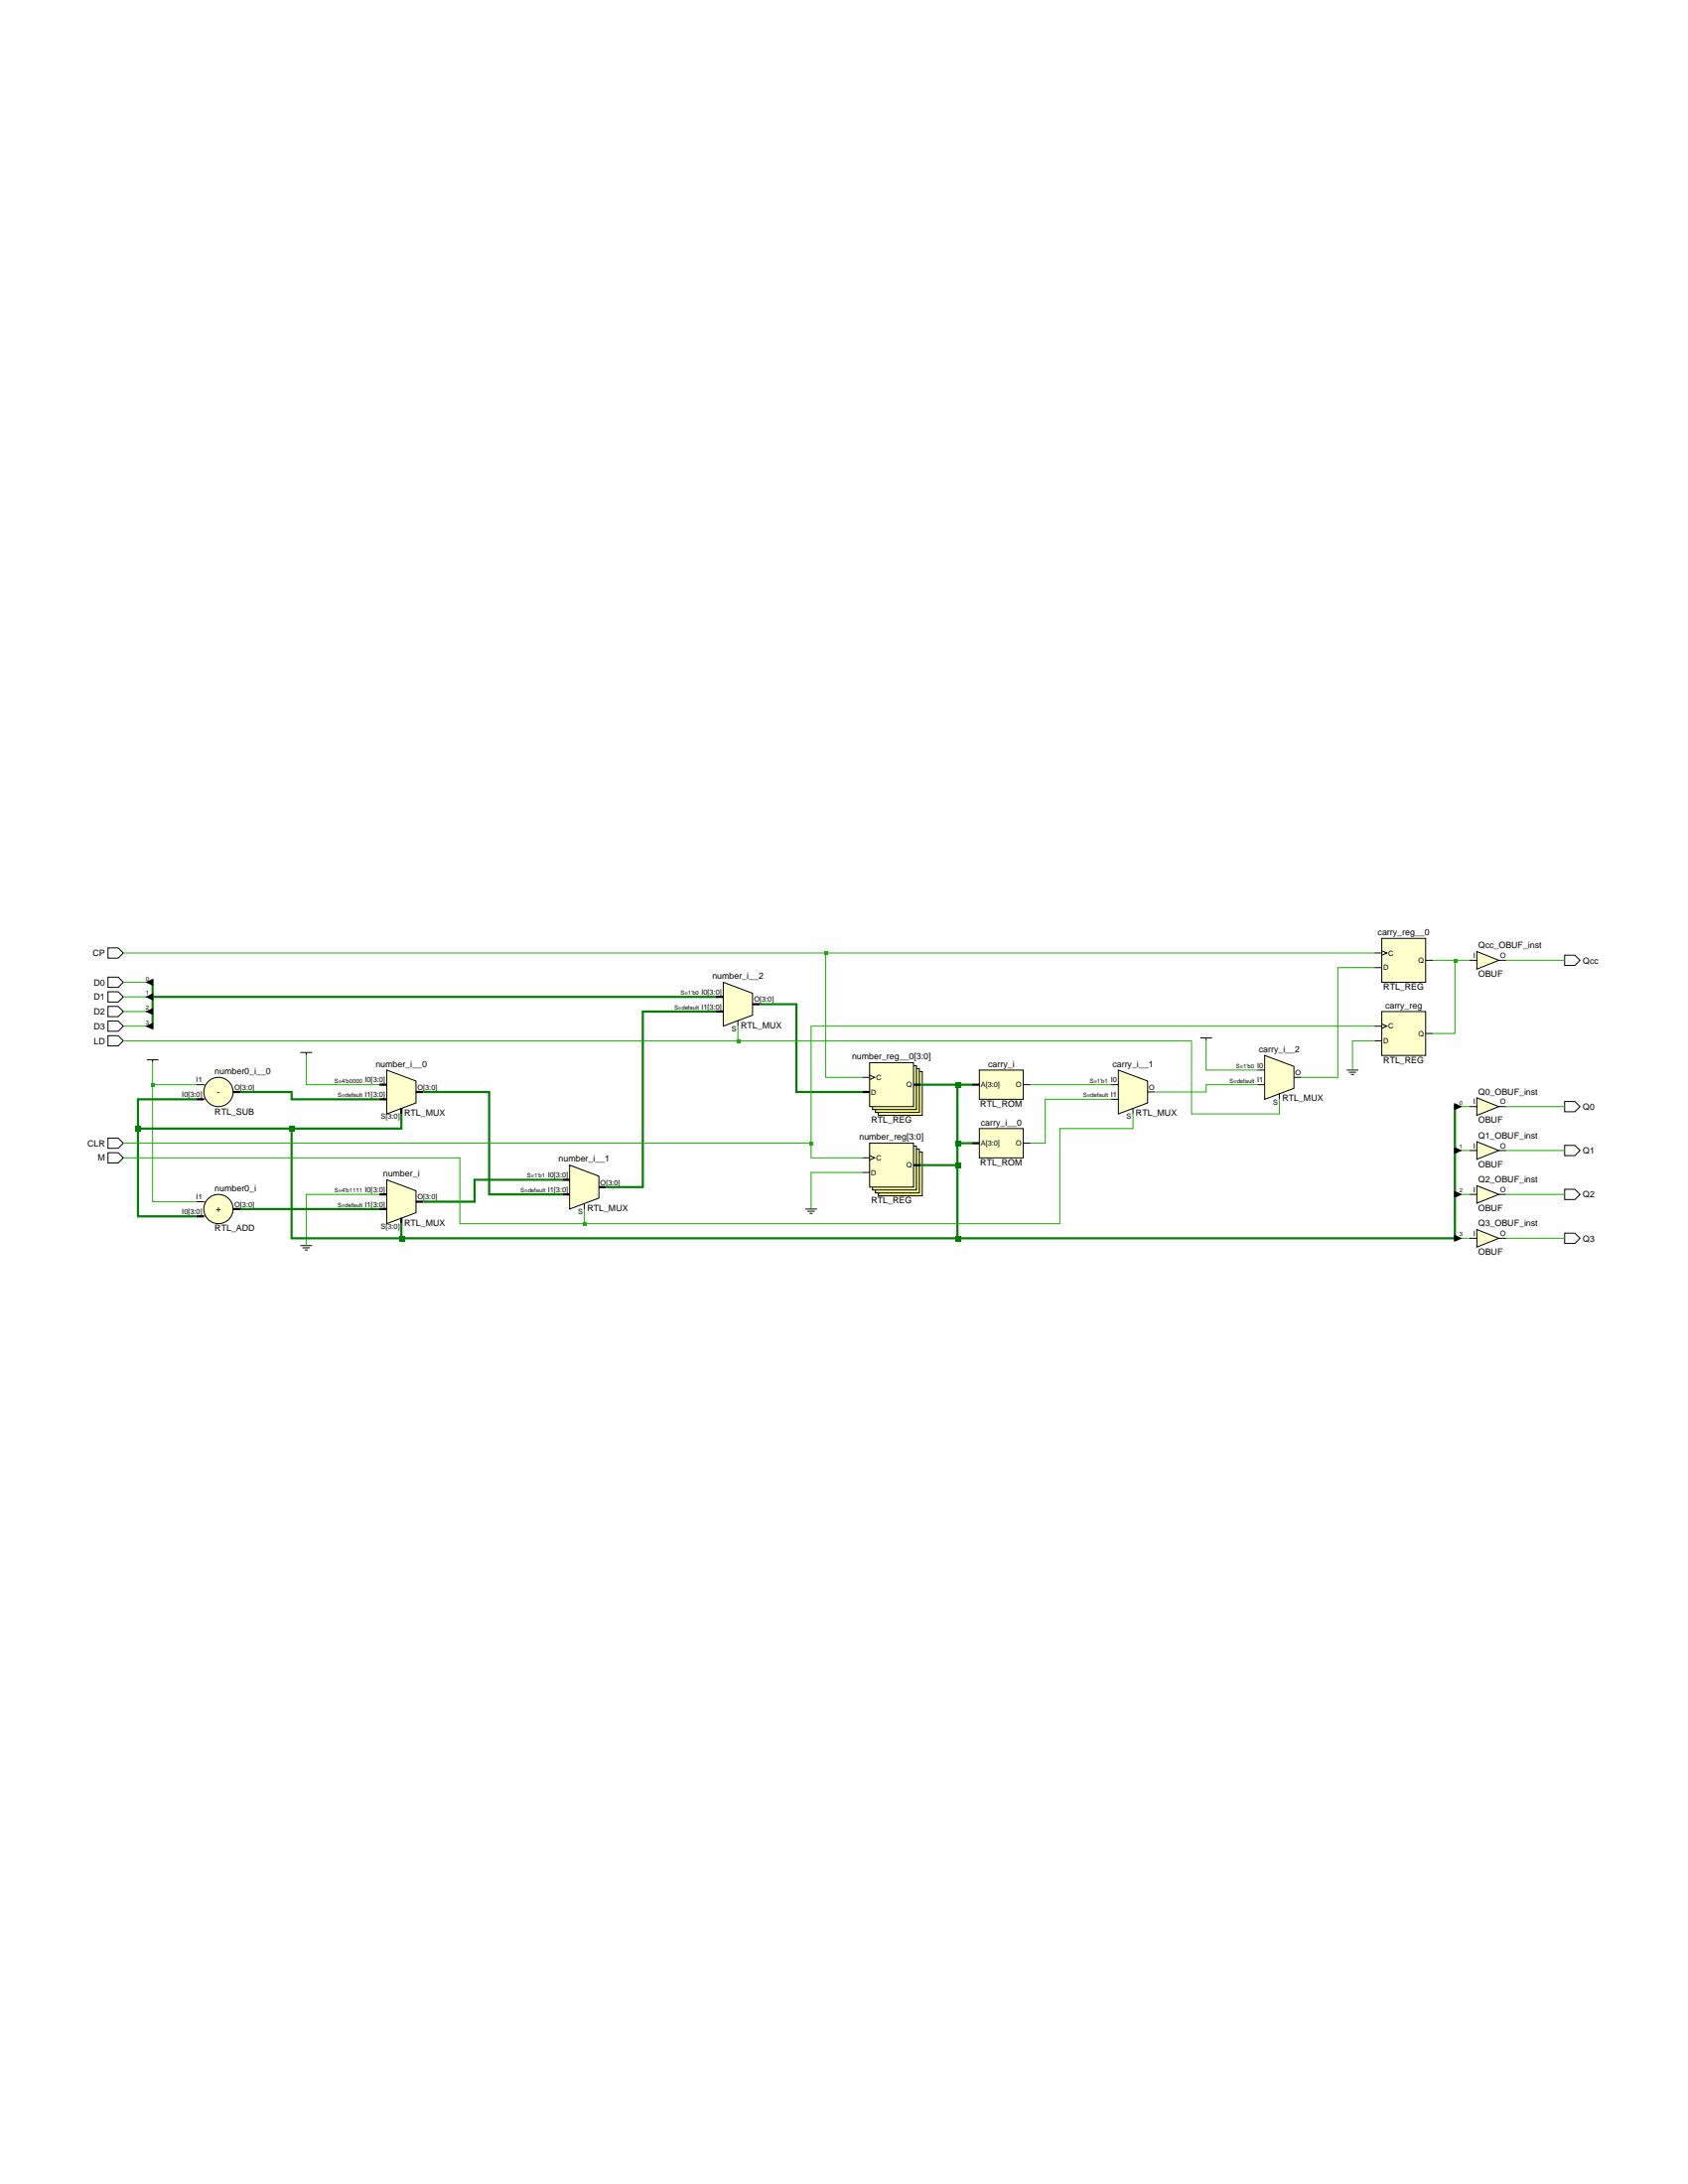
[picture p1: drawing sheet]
<svg xmlns="http://www.w3.org/2000/svg" width="216mm" height="279mm" viewBox="0 0 216 279" stroke-linecap="round" stroke-linejoin="round" font-family="sans-serif">
<path d="M13.8 121.3h1.3l.7 .6-.7 .7h-1.3z" fill="none" stroke="#000" stroke-width=".13"/>
<path d="M176.7 120h5.6v5.7h-5.6z" fill="#ffc"/>
<path d="M175.8 121.9h.9M175.8 123.8h.9M176.7 120h5.6v5.7h-5.6zM176.7 121.6l.7 .3-.7 .3M182.3 122.9h1" fill="none" stroke="#000" stroke-width=".13"/>
<path d="M188.9 121.7l2.8 1.2-2.8 1.1z" fill="#ffc"/>
<path d="M13.8 132.5h1.3l.7 .6-.7 .7h-1.3zM13.8 125h1.3l.7 .7-.7 .6h-1.3zM13.8 126.9h1.3l.7 .6-.7 .7h-1.3zM188 122.9h.9M188.9 121.7l2.8 1.2-2.8 1.1zM191.7 122.9h.9M200.1 122.2h1.3l.7 .7-.7 .6h-1.3z" fill="none" stroke="#000" stroke-width=".13"/>
<path d="M92.5 125.7l3.8 1.4v2.8l-3.8 1.4z" fill="#ffc"/>
<path d="M92.5 125.7l3.8 1.4v2.8l-3.8 1.4zM94.4 130.5v.8" fill="none" stroke="#000" stroke-width=".13"/>
<path d="M91.6 127.5h.9M91.6 129.4h.9M96.3 128.5h.9" fill="none" stroke="#000" stroke-width=".28"/>
<path d="M49.5 136.9l3.7 1.4v2.8l-3.7 1.4z" fill="#ffc"/>
<path d="M49.5 136.9l3.7 1.4v2.8l-3.7 1.4z" fill="none" stroke="#000" stroke-width=".13"/>
<path d="M48.5 138.8h1M53.2 139.7h.9M48.5 140.6h1M51.3 141.8v.7" fill="none" stroke="#000" stroke-width=".28"/>
<path d="M112.3 137.1h5.7v5.6h-5.7z" fill="#fcfc35"/>
<path d="M112.3 137.1h5.7v5.6h-5.7z" fill="none" stroke="#000" stroke-width=".13"/>
<path d="M112 136.7h5.6v5.6h-5.6z" fill="#fdfd67"/>
<path d="M112 136.7h5.6v5.6h-5.6z" fill="none" stroke="#000" stroke-width=".13"/>
<path d="M111.6 136.3h5.6v5.6h-5.6z" fill="#fefe99"/>
<path d="M111.6 136.3h5.6v5.6h-5.6z" fill="none" stroke="#000" stroke-width=".13"/>
<path d="M111.2 136h5.6v5.6h-5.6z" fill="#ffc"/>
<path d="M110.3 137.8h.9M111.2 136h5.6v5.6h-5.6zM111.2 137.5l.7 .3-.7 .3" fill="none" stroke="#000" stroke-width=".13"/>
<path d="M110.3 139.7h.9M116.8 138.8h1" fill="none" stroke="#000" stroke-width=".28"/>
<path d="M161.8 135l3.7 1.4v2.8l-3.7 1.4z" fill="#ffc"/>
<path d="M160.8 136.9h1M160.8 138.8h1M161.8 135l3.7 1.4v2.8l-3.7 1.4zM163.6 139.9v.7M165.5 137.8h.9" fill="none" stroke="#000" stroke-width=".13"/>
<path d="M176.7 129.4h5.6v5.6h-5.6z" fill="#ffc"/>
<path d="M175.8 131.3h.9M175.8 133.1h.9M176.7 129.4h5.6v5.6h-5.6zM176.7 131l.7 .3-.7 .3M182.3 132.2h1" fill="none" stroke="#000" stroke-width=".13"/>
<path d="M188.9 140.4l2.8 1.2-2.8 1.1z" fill="#ffc"/>
<path d="M13.8 128.8h1.3l.7 .6-.7 .7h-1.3zM13.8 130.6h1.3l.7 .7-.7 .6h-1.3zM13.8 145.6h1.3l.7 .7-.7 .6h-1.3zM188 141.6h.9M188.9 140.4l2.8 1.2-2.8 1.1zM191.7 141.6h.9M200.1 140.9h1.3l.7 .7-.7 .6h-1.3z" fill="none" stroke="#000" stroke-width=".13"/>
<path d="M125.3 136.9h5.6v3.7h-5.6z" fill="#ffc"/>
<path d="M125.3 136.9h5.6v3.7h-5.6zM130.9 138.8h.9M13.8 147.5h1.3l.7 .6-.7 .7h-1.3z" fill="none" stroke="#000" stroke-width=".13"/>
<path d="M124.3 138.8h1" fill="none" stroke="#000" stroke-width=".28"/>
<path d="M143 136.9l3.8 1.4v2.8l-3.8 1.4z" fill="#ffc"/>
<path d="M142.1 138.8h.9M143 136.9l3.8 1.4v2.8l-3.8 1.4zM146.8 139.7h.9M142.1 140.6h.9M144.9 141.8v.7" fill="none" stroke="#000" stroke-width=".13"/>
<path d="M72.9 149.1l3.7 1.4v2.8l-3.7 1.4z" fill="#ffc"/>
<path d="M72.9 149.1l3.7 1.4v2.8l-3.7 1.4zM74.7 153.9v.8" fill="none" stroke="#000" stroke-width=".13"/>
<path d="M71.9 150.9h1M71.9 152.8h1M76.6 151.9h.9" fill="none" stroke="#000" stroke-width=".28"/>
<path d="M112.3 147.4h5.7v5.6h-5.7z" fill="#fcfc35"/>
<path d="M112.3 147.4h5.7v5.6h-5.7z" fill="none" stroke="#000" stroke-width=".13"/>
<path d="M112 147h5.6v5.6h-5.6z" fill="#fdfd67"/>
<path d="M112 147h5.6v5.6h-5.6z" fill="none" stroke="#000" stroke-width=".13"/>
<path d="M111.6 146.6h5.6v5.6h-5.6z" fill="#fefe99"/>
<path d="M111.6 146.6h5.6v5.6h-5.6z" fill="none" stroke="#000" stroke-width=".13"/>
<path d="M111.2 146.3h5.6v5.6h-5.6z" fill="#ffc"/>
<path d="M110.3 148.1h.9M110.3 150h.9M111.2 146.3h5.6v5.6h-5.6zM111.2 147.8l.7 .3-.7 .3" fill="none" stroke="#000" stroke-width=".13"/>
<path d="M116.8 149.1h1" fill="none" stroke="#000" stroke-width=".28"/>
<path d="M188.9 146.1l2.8 1.1-2.8 1.1z" fill="#ffc"/>
<path d="M188 147.2h.9M188.9 146.1l2.8 1.1-2.8 1.1zM191.7 147.2h.9M200.1 146.5h1.3l.7 .7-.7 .6h-1.3z" fill="none" stroke="#000" stroke-width=".13"/>
<circle cx="27.9" cy="139.7" r="1.87" fill="#ffc"/>
<g fill="none" stroke="#000" stroke-width=".13">
<path d="M25.1 138.8h1l.2 .1M29.8 139.7h.1M26.3 140.5l-.2 .1"/>
<circle cx="27.9" cy="139.7" r="1.87"/>
</g>
<path d="M29.8 139.7h.9M25.1 140.6h1" fill="none" stroke="#000" stroke-width=".28"/>
<path d="M125.3 144.4h5.6v3.7h-5.6z" fill="#ffc"/>
<path d="M125.3 144.4h5.6v3.7h-5.6zM130.9 146.3h.9" fill="none" stroke="#000" stroke-width=".13"/>
<path d="M124.3 146.3h1" fill="none" stroke="#000" stroke-width=".28"/>
<path d="M188.9 151.7l2.8 1.1-2.8 1.1z" fill="#ffc"/>
<path d="M188 152.8h.9M188.9 151.7l2.8 1.1-2.8 1.1zM191.7 152.8h.9M200.1 152.1h1.3l.7 .7-.7 .7h-1.3z" fill="none" stroke="#000" stroke-width=".13"/>
<path d="M49.5 150.9l3.7 1.4v2.8l-3.7 1.4z" fill="#ffc"/>
<path d="M49.5 150.9l3.7 1.4v2.8l-3.7 1.4z" fill="none" stroke="#000" stroke-width=".13"/>
<path d="M48.5 152.8h1M48.5 154.7h1M51.3 155.8v.7M53.2 153.7h.9" fill="none" stroke="#000" stroke-width=".28"/>
<circle cx="27.9" cy="154.7" r="1.87" fill="#ffc"/>
<g fill="none" stroke="#000" stroke-width=".13">
<path d="M25.1 153.7h1l.2 .1M26.3 155.5l-.2 .1M29.8 154.7h.1"/>
<circle cx="27.9" cy="154.7" r="1.87"/>
</g>
<path d="M25.1 155.6h1M29.8 154.7h.9" fill="none" stroke="#000" stroke-width=".28"/>
<path d="M188.9 157.3l2.8 1.1-2.8 1.1z" fill="#ffc"/>
<g fill="none" stroke="#000" stroke-width=".13">
<path d="M18.8 135.6h1.5M19.5 135.6v.4M38.4 134.6h1.5M39.2 134.6v.4M153.5 132.8h1.5M154.3 132.8v.3M172.2 136.9h1.5M172.5 137.2h1M172.8 137.5h.4M38.4 159.4h1.5M38.7 159.6h.9M39 159.9h.4"/>
<path d="M103 154.7h1.5M103.3 155h.9M103.6 155.2h.3M188 158.4h.9M188.9 157.3l2.8 1.1-2.8 1.1zM191.7 158.4h.9M200.1 157.8h1.3l.7 .6-.7 .7h-1.3z"/>
</g>
<path d="M19.5 136v17.7h5.6M19.5 138.8h5.6M39.2 135v3.8h9.3M154.3 133.1v3.8h6.5M175.8 133.1h-2.8v3.8M48.5 152.8h-9.3v6.6M110.3 150h-6.6v4.7" fill="none" stroke="#19b400" stroke-width=".13"/>
<path d="M19.3 138.6h.5v.4h-.5z" fill="#19b400"/>
<path d="M19.5 125.4v6.2M19.5 127.5h72.1M17.6 144.4h19.7v14h85.2M25.1 140.6h-7.5v15h7.5" fill="none" stroke="#008000" stroke-width=".28"/>
<path d="M15.8 125.7h3.7M15.8 127.5h3.7M15.8 129.4h3.7M15.8 131.3h3.7" fill="none" stroke="#19b400" stroke-width=".13"/>
<path d="M18.6 125.7l1-.5v.9zM18.6 127.5l1-.4v.9zM18.6 129.4l1-.5v1zM18.6 131.3l1-.5v.9z" fill="#000"/>
<g fill="#008000">
<path d="M122.2 138.5h.6v.6h-.6z"/>
<path d="M122.2 146h.6v.6h-.6z"/>
<path d="M122.2 148.8h.6v.6h-.6z"/>
<path d="M122.2 158.1h.6v.7h-.6z"/>
<path d="M17.4 144.1h.6v.7h-.6z"/>
<path d="M51.1 158.1h.6v.7h-.6z"/>
</g>
<path d="M51.3 142.5v1.9h-14M51.3 156.5v1.9" fill="none" stroke="#008000" stroke-width=".28"/>
<path d="M37 144.1h.7v.7h-.7z" fill="#008000"/>
<path d="M30.7 139.7h6.6v.9h11.2M54.1 139.7h8.5v13.1h9.3M91.6 129.4h-9.4v22.5h-4.7M97.2 128.5h4.7v11.2h8.4M117.8 138.8h4.7v19.6h63.6M122.5 138.8h1.8M30.7 154.7h17.8M71.9 150.9h-11.2v2.8h-6.6M117.8 149.1h4.7M122.5 146.3h1.8M186.1 141.3v17.4" fill="none" stroke="#008000" stroke-width=".28"/>
<path d="M15.8 146.3h87.9M186.1 158.4h1.9M186.1 141.6h1.9M186.1 147.2h1.9M186.1 152.8h1.9" fill="none" stroke="#19b400" stroke-width=".13"/>
<path d="M186 141.1l1 .5-1 .4zM186 146.7l1 .5-1 .5zM186 152.3l1 .5-1 .5zM186 157.9l1 .5-1 .5z" fill="#000"/>
<path d="M103.6 146.1h.4v.4h-.4z" fill="#19b400"/>
<path d="M15.8 121.9h89.8v15.9h4.7M105.6 121.9h70.2M175.8 131.3h-72.1v16.8h6.6" fill="none" stroke="#19b400" stroke-width=".13"/>
<path d="M105.4 121.7h.5v.5h-.5z" fill="#19b400"/>
<path d="M15.8 133.1h136.6v9.4h11.2v-1.9" fill="none" stroke="#19b400" stroke-width=".13"/>
<path d="M94.2 133h.5v.4h-.5z" fill="#19b400"/>
<path d="M94.4 131.3v1.8M144.9 142.5v1.9h-9.3v12.1h-76.8v-8.4h-43" fill="none" stroke="#19b400" stroke-width=".13"/>
<path d="M74.5 156.4h.5v.4h-.5z" fill="#19b400"/>
<path d="M183.3 122.9h2.8v9.3h-2.8M186.1 122.9h1.9M192.6 122.9h7.5M74.7 154.7v1.8" fill="none" stroke="#19b400" stroke-width=".13"/>
<path d="M185.9 122.7h.5v.4h-.5z" fill="#19b400"/>
<path d="M131.8 138.8h10.3M160.8 138.8h-6.5v.9h-6.6M175.8 123.8h-4.7v14h-4.7M142.1 140.6h-8.4v5.7h-1.9M192.6 141.6h7.5M192.6 147.2h7.5M192.6 152.8h7.5M192.6 158.4h7.5" fill="none" stroke="#19b400" stroke-width=".13"/>
<g font-size="1.1">
<text x="176.2" y="119.6">carry_reg__0</text>
<text x="11.9" y="122.3">CP</text>
<text x="91.1" y="125.2">number_i__2</text>
<text x="189.1" y="121.3">Qcc_OBUF_inst</text>
<text x="189.1" y="125">OBUF</text>
<text x="202.5" y="123.3">Qcc</text>
<text x="12" y="126.1">D0</text>
<text x="12" y="127.9">D1</text>
<text x="12" y="129.8">D2</text>
<text x="12" y="131.7">D3</text>
<text x="94.8" y="131.5">RTL_MUX</text>
<text x="176.9" y="126.7">RTL_REG</text>
<text x="177.2" y="129">carry_reg</text>
<text x="12" y="133.6">LD</text>
<text x="27.5" y="137.4">number0_i__0</text>
<text x="48.1" y="136.5">number_i__0</text>
<text x="109" y="135.5">number_reg__0[3:0]</text>
<text x="126.4" y="136.5">carry_i</text>
<text x="142.3" y="136.5">carry_i__1</text>
<text x="161" y="134.6">carry_i__2</text>
<text x="176.9" y="136">RTL_REG</text>
<text x="27.5" y="142.6">RTL_SUB</text>
<text x="27.8" y="140.1">-</text>
<text x="51.7" y="142.8">RTL_MUX</text>
<text x="111.4" y="143.7">RTL_REG</text>
<text x="125.4" y="141.6">RTL_ROM</text>
<text x="125.4" y="144">carry_i__0</text>
<text x="145.3" y="142.8">RTL_MUX</text>
<text x="164" y="140.9">RTL_MUX</text>
<text x="189.1" y="140">Q0_OBUF_inst</text>
<text x="189.1" y="143.7">OBUF</text>
<text x="202.5" y="142">Q0</text>
<text x="11.2" y="146.7">CLR</text>
<text x="12.5" y="148.5">M</text>
<text x="71.5" y="148.6">number_i__1</text>
<text x="109.9" y="145.8">number_reg[3:0]</text>
<text x="125.4" y="149.1">RTL_ROM</text>
<text x="189.1" y="145.6">Q1_OBUF_inst</text>
<text x="189.1" y="149.3">OBUF</text>
<text x="202.5" y="147.6">Q1</text>
<text x="27.5" y="152.4">number0_i</text>
<text x="27.6" y="155.1">+</text>
<text x="49" y="150.5">number_i</text>
<text x="75.1" y="154.9">RTL_MUX</text>
<text x="111.4" y="154">RTL_REG</text>
<text x="189.1" y="151.3">Q2_OBUF_inst</text>
<text x="189.1" y="154.9">OBUF</text>
<text x="202.5" y="153.2">Q2</text>
<text x="27.5" y="157.5">RTL_ADD</text>
<text x="51.7" y="156.8">RTL_MUX</text>
<text x="189.1" y="156.9">Q3_OBUF_inst</text>
<text x="189.1" y="160.5">OBUF</text>
<text x="202.5" y="158.8">Q3</text>
</g>
<g font-size=".9">
<text x="176.9" y="124.1">D</text>
<text x="177.6" y="122.3">C</text>
<text x="181.4" y="123.2">Q</text>
<text x="188.4" y="122.6">I</text>
<text x="191.9" y="122.6">O</text>
<text x="89.7" y="127.2">I0[3:0]</text>
<text x="89.7" y="129.1">I1[3:0]</text>
<text x="93.6" y="131.9">S</text>
<text x="96.4" y="128.2">O[3:0]</text>
<text x="177.6" y="131.6">C</text>
<text x="160.8" y="136.6">I0</text>
<text x="165.7" y="137.5">O</text>
<text x="176.9" y="133.5">D</text>
<text x="181.4" y="132.5">Q</text>
<text x="23.3" y="140.3">I0[3:0]</text>
<text x="25.1" y="138.5">I1</text>
<text x="30" y="139.4">O[3:0]</text>
<text x="46.7" y="138.5">I0[3:0]</text>
<text x="46.7" y="140.3">I1[3:0]</text>
<text x="48.7" y="143.2">S[3:0]</text>
<text x="53.4" y="139.4">O[3:0]</text>
<text x="111.4" y="140">D</text>
<text x="112.1" y="138.2">C</text>
<text x="115.9" y="139.1">Q</text>
<text x="125.4" y="139.1">A[3:0]</text>
<text x="130" y="139.1">O</text>
<text x="142.1" y="138.5">I0</text>
<text x="142.1" y="140.3">I1</text>
<text x="144.1" y="143.2">S</text>
<text x="147" y="139.4">O</text>
<text x="160.8" y="138.5">I1</text>
<text x="162.8" y="141.3">S</text>
<text x="188.4" y="141.3">I</text>
<text x="191.9" y="141.3">O</text>
<text x="112.1" y="148.5">C</text>
<text x="115.9" y="149.4">Q</text>
<text x="125.4" y="146.6">A[3:0]</text>
<text x="130" y="146.6">O</text>
<text x="188.4" y="146.9">I</text>
<text x="191.9" y="146.9">O</text>
<text x="23.3" y="155.3">I0[3:0]</text>
<text x="25.1" y="153.4">I1</text>
<text x="30" y="154.4">O[3:0]</text>
<text x="46.7" y="152.5">I0[3:0]</text>
<text x="46.7" y="154.4">I1[3:0]</text>
<text x="53.4" y="153.4">O[3:0]</text>
<text x="70.1" y="150.6">I0[3:0]</text>
<text x="70.1" y="152.5">I1[3:0]</text>
<text x="73.9" y="155.3">S</text>
<text x="76.8" y="151.6">O[3:0]</text>
<text x="111.4" y="150.3">D</text>
<text x="188.4" y="152.5">I</text>
<text x="191.9" y="152.5">O</text>
<text x="48.7" y="157.2">S[3:0]</text>
<text x="188.4" y="158.1">I</text>
<text x="191.9" y="158.1">O</text>
</g>
<g font-size=".7">
<text x="18.6" y="125.4">0</text>
<text x="18.6" y="127.3">1</text>
<text x="18.6" y="129.2">2</text>
<text x="18.6" y="131">3</text>
<text x="86.2" y="129.2">S=default</text>
<text x="87.1" y="127.3">S=1'b0</text>
<text x="158.1" y="136.6">S=1'b0</text>
<text x="42.8" y="138.5">S=4'b0000</text>
<text x="43.2" y="140.4">S=default</text>
<text x="138.5" y="140.4">S=default</text>
<text x="139.4" y="138.5">S=1'b1</text>
<text x="157.3" y="138.5">S=default</text>
<text x="186.6" y="141.3">0</text>
<text x="186.6" y="146.9">1</text>
<text x="42.8" y="152.6">S=4'b1111</text>
<text x="43.2" y="154.4">S=default</text>
<text x="66.6" y="152.6">S=default</text>
<text x="67.4" y="150.7">S=1'b1</text>
<text x="186.6" y="152.6">2</text>
<text x="186.6" y="158.2">3</text>
</g>
</svg>
